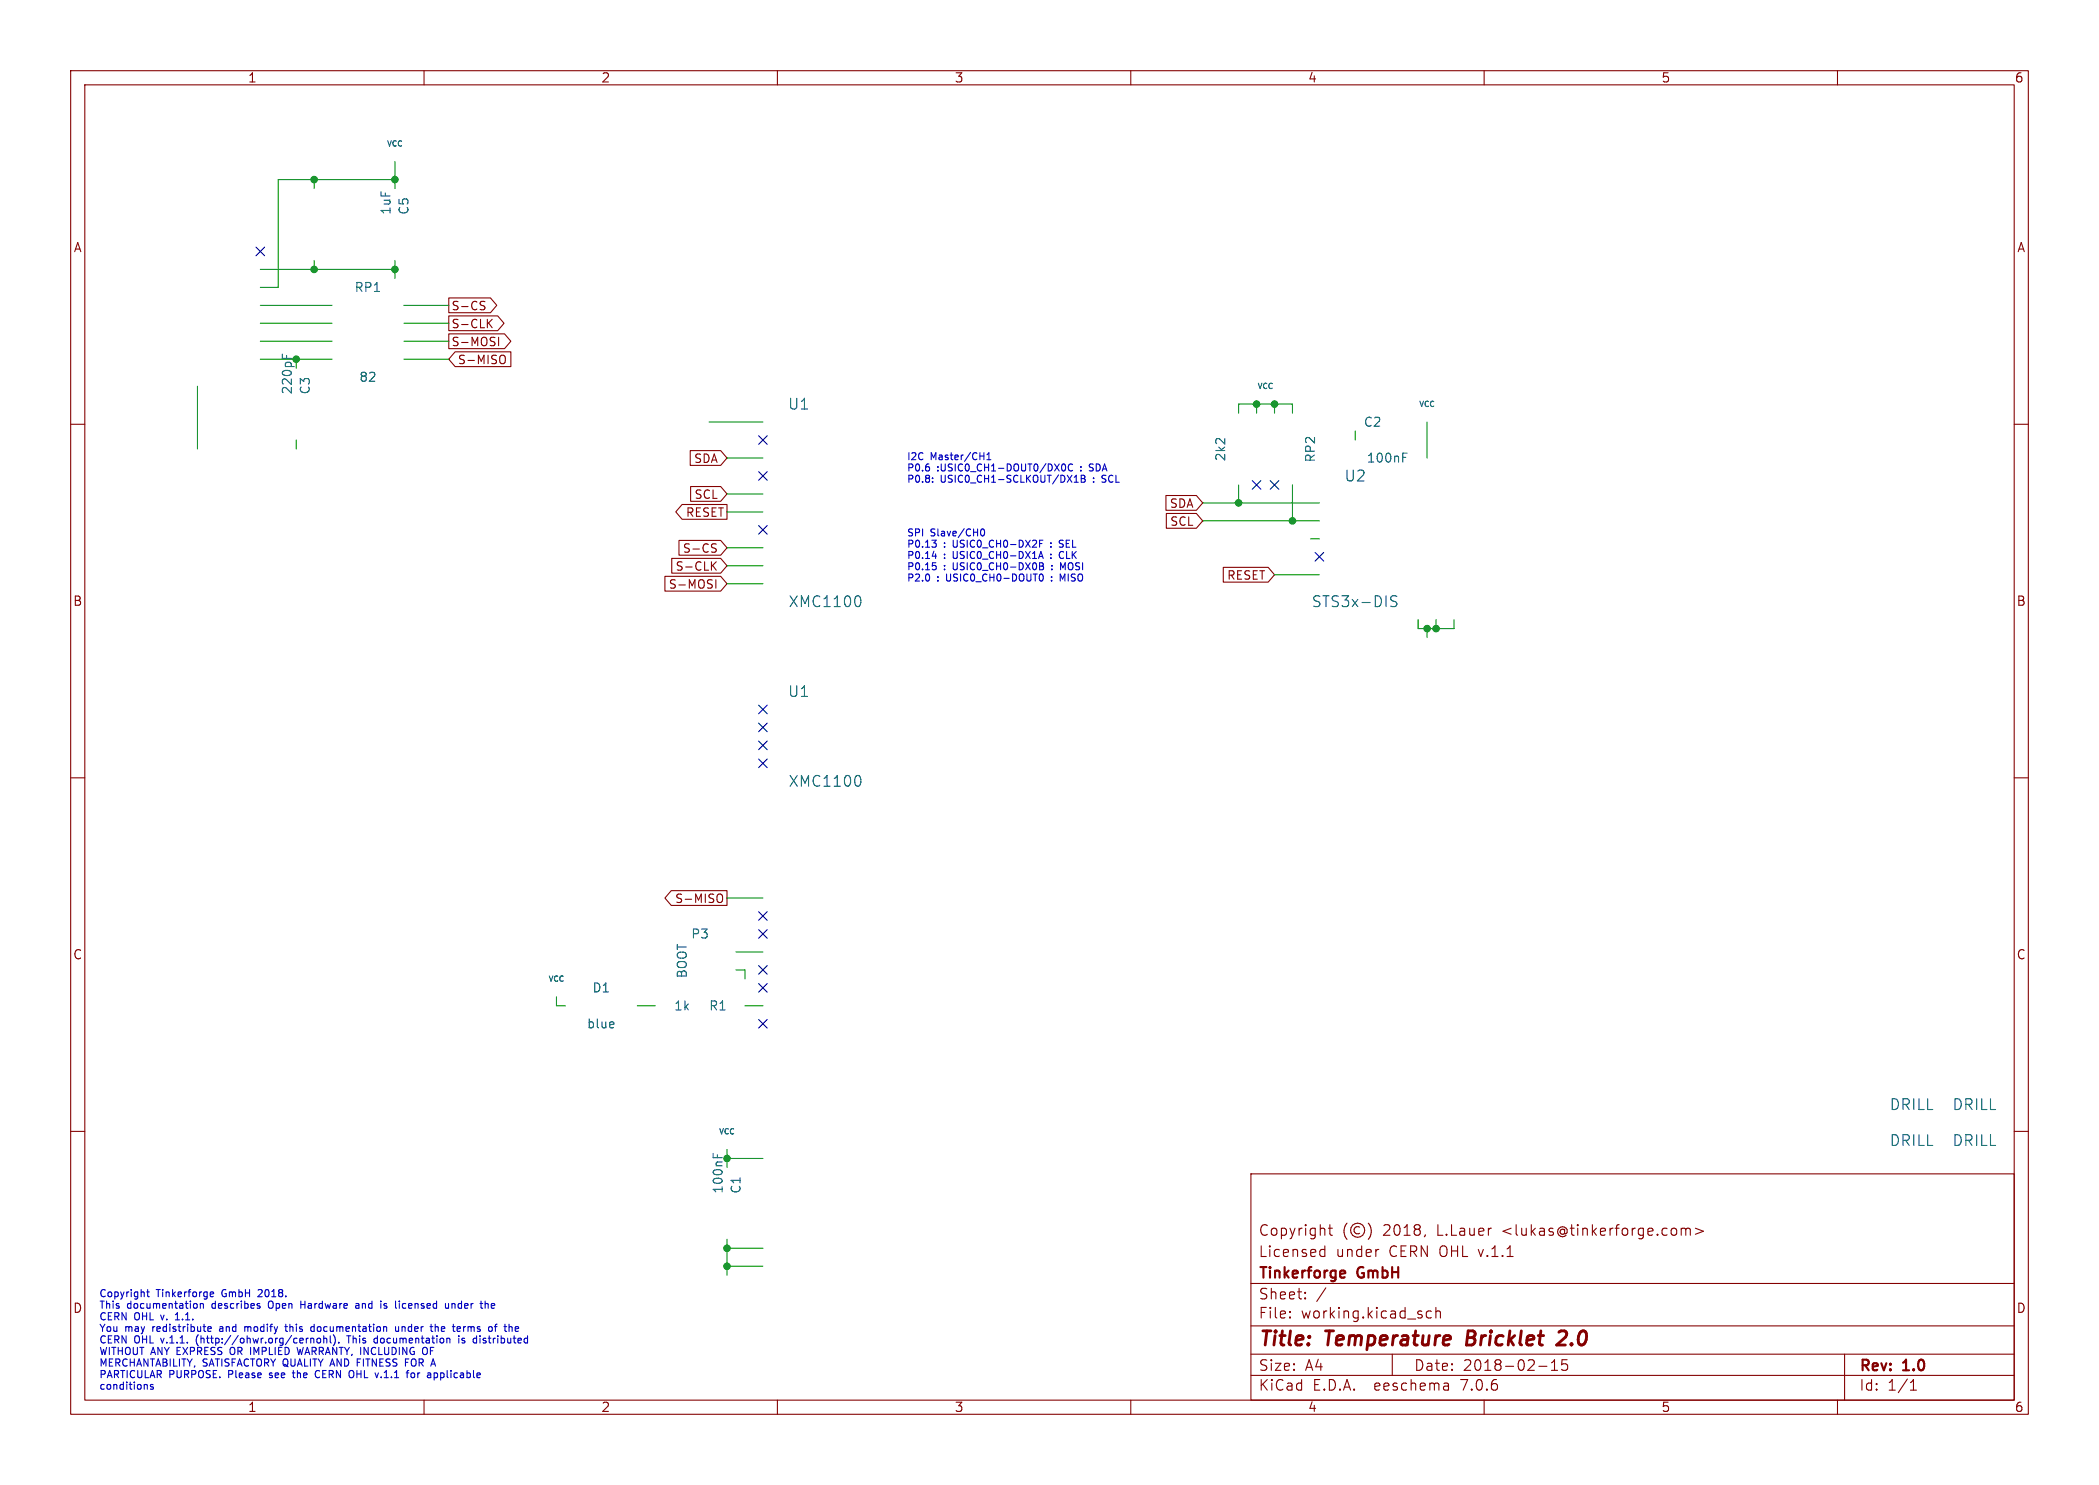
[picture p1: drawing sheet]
<svg xmlns="http://www.w3.org/2000/svg" width="297mm" height="210mm" viewBox="0 0 297 210" stroke-linecap="round" stroke-linejoin="round" font-family="sans-serif">
<g fill="none" stroke="#840000" stroke-width=".15">
<path d="M10 10h277v190h-277zM12 12h273v186h-273zM60 10v2M110 10v2M160 10v2M210 10v2M260 10v2M10 60h2M63.5 44.7h6.9l.9 1-.9 1.1h-6.9zM63.5 47.2h7.9l.9 1.1-.9 1h-7.9zM63.5 42.1h5.9l.9 1.1-.9 1h-5.9zM64.4 49.8h7.9v2h-7.9l-.9-1z"/>
<path d="M68.2 43.2l.3 .1 .1 .3-.2 .2h-.3M68.2 42.6l.4 .1M69.1 45.7l.5 .6M69.6 45.2l-.6 .6M70.5 47.7v1.2M71 50.2a.4 .4 0 0 1 .5 .4v.4a.4 .4 0 0 1-.5 .4M285 60h2M95.1 79h6.9l.9 1-.9 1.1h-6.9zM96.1 76.4h5.9l.9 1.1-.9 1h-5.9zM96.5 71.3h6.4v2.1h-6.4l-.9-1zM97.7 63.7h4.3l.9 1.1-.9 1h-4.3zM97.7 68.8h4.3l.9 1.1-.9 1h-4.3z"/>
<path d="M100.8 80l.5 .6M100.9 77.5l.3 .1 .1 .3-.2 .2h-.3M100.9 76.9l.4 .1M101.3 79.4l-.6 .7M165 70.1h4.3l.9 1-.9 1.1h-4.3zM165 72.6h4.3l.9 1.1-.9 1h-4.3zM94.1 81.5h7.9l.9 1.1-.9 1h-7.9zM101.3 82v1.2M173.1 80.2h6.3l.9 1.1-.9 1h-6.3zM10 110h2M285 110h2M95 126h7.9v2h-7.9l-.9-1z"/>
<path d="M101.7 126.4a.4 .4 0 0 1 .5 .4v.4a.4 .4 0 0 1-.5 .4M10 160h2M285 160h2M177 166h108v32h-108zM186.9 177.6l.1 .1 .5-.1M186.9 176.8l.1-.1 .5 .1M187.5 176.2v1.5M188 173.7h.5M188.2 173.2v1.3v.1l.3 .1M190.6 173a1.72 1.72 0 0 0 0 2.3M192.4 173.6a.52 .52 0 0 0-.8 .4 .52 .52 0 0 0 .8 .4M193.6 173a1.72 1.72 0 0 1 0 2.3"/>
<path d="M195 176.7h.1M201.7 174.6l-.2 .3M237.9 173.8a.37 .37 0 0 1 .6 .1M237.9 173.7v1M238.5 173.9l.2-.2 .4 .1 .1 .9M238.5 173.9v.8M239.9 173.7l1.1 .4-1.1 .5M60 198v2M110 198v2M160 198v2M177 194.5h108M177 191.5h108"/>
<path d="M177 187.5h108M177 181.5h108M182.5 186.3h.1l-.1 .1M182.5 186.3v.1M182.5 185.5v.1M182.5 185.5h.1l-.1 .1M184.7 183.6v.1M184.7 183.6h-.1l.1 .1M184.7 182.8v.1M184.7 182.8h-.1l.1 .1M187.6 182.1l-1.3 2M197 191.5v3"/>
<path d="M202.5 185.5l-.4-.1-.3 .3v.4l.2 .2 .1 .1 .4-.1M203.2 185.5a.37 .37 0 0 1 .6 .1v.8M203.2 184.9v1.5M204.9 195.7l.1 .9M205 196.5l-.2 .1M205 196h-.2M210 198v2M217.7 193.2h1.2M219.5 193.8h.9M219.5 192.7l.5-.4v1.5M221.7 192.3h-.7v.7l.2-.1h.5l.1 .3-.1 .5-.2 .1h-.3l-.2-.1M260 198v2"/>
<path d="M261 191.5v6.5M270.3 196.6h.9M270.3 195.5l.4-.4v1.5"/>
<circle cx="192.1" cy="174" r="1"/>
</g>
<path d="M207.7 188.2l-.2 2h.8M221.4 188.2h-.5l-.3 .2M221.5 189.1l-1.2 1.1h1.2" fill="none" stroke="#840000" stroke-width=".4"/>
<path d="M190.1 179.7l.2 .1v.2l-.7 .2M190.3 180.6l-.2 .1" fill="none" stroke="#840000" stroke-width=".3"/>
<g fill="none" stroke="#0000c2" stroke-width=".15">
<path d="M131.9 78.7h.6M132 68.1v.1M132 67.6v.1M132 79.6h.4M132.3 76.8l.2 .2v.2l-.2 .2M132.3 80l.2 .2v.2l-.2 .2M132.4 78.3v.7M132.5 76.4l-.4 .4M138.8 74.9l.2-.1a.53 .53 0 0 1 .3 .5 .53 .53 0 0 1-.3 .5l-.3-.4zM139.6 65h.6M139.6 64.3l.3-.3v1M147 79l.3-1 .3 1"/>
<path d="M147 78.7h.5M147.1 79.6l.5 .1v.2l-.2 .2M147.1 76.9h.3M147.6 76.4h-.5v1M148.7 77.3v.1M148.7 76.8v.1M148.7 78.4v.1M148.7 78.9v.1M148.8 80v.1M149.9 77.3l.4 .1M150.2 78a.53 .53 0 0 0-.3 .5 .53 .53 0 0 0 .3 .5M150.2 66l.2-.4a.53 .53 0 0 1 .4 .5 .53 .53 0 0 1-.4 .5l-.2-.4"/>
<path d="M150.3 76.4h-.2l-.2 .2 .1 .2 .3 .1M151.8 65.7a.47 .47 0 0 0-.7 .3 .47 .47 0 0 0 .5 .6l.2-.1M152 67.5l.3-.3v1M152 68.2h.6M152.9 66.5v.1M152.9 66v.1M153 67.2h.3l.2 .2-.2 .3 .2 .1 .1 .2-.2 .2h-.4zM153 67.7h.3M154.1 66.6h.2M154.2 65.7l-.1 .1 .1 .2M155.9 68.2h.2M156 67.3l-.1 .1 .1 .2"/>
<path d="M147.1 80.1h.3M147.2 81.2h.1a.53 .53 0 0 1 .3 .5 .53 .53 0 0 1-.3 .5l-.1-.1M147.4 80.1l.3 .1-.1 .3-.5 .1M148.8 82.1v.1M148.8 81.6v.1M148.8 80.5v.1M150.4 81.9l-.4-.7v1M150.4 80.3l-.3-.7v1M20.7 195.8l.1 .1v.6M20.7 182.7h.4M20.9 182.4v.8l.2 .2M21.7 195.8h-.3l-.1 .1v.2l.4 .1v.2h-.4"/>
<path d="M24.8 186.7h.6M25 185.8l-.2 .1M27.6 184.3l.2 .1 .1 .1v.4l-.3 .1M27.8 189.2v.7M28.3 184.4l.2-.1 .2 .1 .1 .6M28.3 184.3v.7M29.4 187.9h.5l-.1-.2-.2-.1-.2 .2 .1 .4h.3M29.7 182.8l.2-.1h.2l.1 .1v.1l-.5 .1M29.7 183.2l.2 .2 .3-.1M31.1 187.9v.3M32.6 190.7v.7M34.6 187.6v.7"/>
<path d="M34.9 187.6l-.3 .1M36.6 182.4l-.1 .1M36.7 184.7l.1 .1-.1 .2M36.7 184.3l.1 .1M37.1 182.8l-.6 .6h.6M38 184.1v.8M38.1 194.8h.1M38.2 194.2v.2M40.3 187.6h.4M40.4 187.3v.8l.3 .2M41.4 194.2h.3M41.5 193.8v.9l.2 .1"/>
<path d="M42 190.5l.3 1.1 .2-.8 .2 .8M42.6 184v1M42.6 184.5h.5M44 188.1l.2 .2 .3-.1M44 189.2v.7M44 189.3l.1-.1 .3 .1v.6M44.5 187.7l-.3-.1-.2 .2M44.5 187.3v1M44.8 193.9a.5 .5 0 0 0-.2 .6 .5 .5 0 0 0 .6 .3M44.9 189.3l.3-.1 .2 .2v.3l-.2 .2h-.3l-.1-.2zM45.8 189.3l.2-.1 .2 .1v.6M45.8 188.9v1"/>
<path d="M46.7 188.9v.9l.2 .1M47.2 188.8a1.19 1.19 0 0 1 0 1.5M47.9 189.8v.1M49.3 188.9v1M49.9 193.9a.72 .72 0 0 1 0 .9M50.4 184.4h.3l.1 .6M50.5 192.7h.4M50.8 184.6h-.3l-.2 .2 .2 .2h.3M53 189.8l.1 .1h.3M53.4 189.3l-.3-.1-.1 .1M53.4 188.9v1M54.3 185h.4"/>
<path d="M54.7 184.4l-.2-.1-.2 .2 .1 .1 .3 .1M56 187.6v.6l.3 .1 .1-.1M56.4 187.6v.7M56.5 184v.1M56.9 187.6v.7M57 184.4l-.1 .1 .1 .5M57 187.6l-.1 .1M57.4 192.7h.3M58.2 194.2h.3l.2 .1v.3l-.2 .2h-.3l-.1-.2zM60.3 190.6a.72 .72 0 0 1 0 .9M61.4 194.2h.3l.2 .1-.1 .5h-.4M61.6 187.7l.1-.1 .3 .1v.6"/>
<path d="M61.6 187.3v1M63 184.3l.1 .7h.2l.2-.1M63.5 184.3v.7M63.5 189.2l.2 .2v.5M64 184.3v.7M64.3 184.4l-.2-.1-.1 .1M64.9 188.9v.1M64.9 189.2v.7M65 187.6l.2 .3h-.5M65.1 188.2l-.1 .1M65.4 189.9h.3M65.6 187.6v.7"/>
<path d="M65.6 187.7v.1M65.7 189.3l-.2-.1-.1 .2v.1l.3 .1M67.9 188.9v.1M67.9 189.2v.7M68.8 184.3l.3 .2v.5M69.6 184.4v.6M70 187.6h.3M70 184.6l-.5 .1M70.3 187.3l-.2 .1v.9M72.9 188.2h.4M72.9 187.7l.3-.1 .2 .3h-.5"/>
</g>
<g fill="none" stroke="#009600" stroke-width=".15">
<path d="M36.8 38.1h19.1M44.4 25.4v1.3M44.4 36.8v1.3M55.9 22.9v3.8M55.9 36.8v2.6M55.9 25.4h-16.5v15.2h-2.6M27.9 54.6v8.9M36.8 43.2h10.2M36.8 45.7h10.2M36.8 48.3h10.2M36.8 50.8h10.2M57.1 43.2h6.4"/>
<path d="M57.1 45.7h6.4M57.1 48.3h6.4M57.1 50.8h6.4M100.3 59.7h7.6M175.3 58.4v-1.2h7.6v1.2M177.8 57.2v1.2M180.3 57.2v1.2M201.9 59.7v5.1M41.9 62.2v1.3M102.9 69.9h5M102.9 64.8h5M102.9 72.4h5"/>
<path d="M102.9 77.5h5M170.2 71.1h16.5M170.2 73.7h16.5M175.3 68.6v2.5M182.9 68.6v5.1M185.4 76.2h1.3M191.8 61v1.2M102.9 80h5M102.9 82.6h5M180.3 81.3h6.4M200.7 87.6v1.3h5v-1.3M201.9 88.9v1.3"/>
<path d="M203.2 87.6v1.3M102.9 127h5M104.1 137.2h1.3v1.2M104.1 134.6h3.8M78.7 141v1.2h1.3M90.2 142.2h2.5M105.4 142.2h2.5M102.9 162.6v1.2h5M102.9 175.3v5M102.9 179.1h5M102.9 176.5h5"/>
</g>
<g fill="none" stroke="#000084" stroke-width=".15">
<path d="M36.2 35l1.2 1.2M37.4 35l-1.2 1.2M107.3 61.6l1.3 1.2M107.3 66.7l1.3 1.2M107.3 74.3l1.3 1.2M108.6 61.6l-1.3 1.2M108.6 66.7l-1.3 1.2M108.6 74.3l-1.3 1.2M177.2 68l1.2 1.2M178.4 68l-1.2 1.2M179.7 68l1.2 1.2M180.9 68l-1.2 1.2"/>
<path d="M186.1 78.1l1.2 1.2M187.3 78.1l-1.2 1.2M107.3 99.7l1.3 1.2M108.6 99.7l-1.3 1.2M107.3 107.3l1.3 1.3M107.3 104.8l1.3 1.2M107.3 102.3l1.3 1.2M108.6 107.3l-1.3 1.3M108.6 104.8l-1.3 1.2M108.6 102.3l-1.3 1.2M107.3 128.9l1.3 1.2M107.3 131.5l1.3 1.2"/>
<path d="M107.3 136.6l1.3 1.2M107.3 139.1l1.3 1.2M108.6 128.9l-1.3 1.2M108.6 131.5l-1.3 1.2M108.6 136.6l-1.3 1.2M108.6 139.1l-1.3 1.2M107.3 144.2l1.3 1.2M108.6 144.2l-1.3 1.2"/>
</g>
<path d="M39.9 50.1v.6M40.6 50.3v.4M198.5 64.7h.4M198.5 64.1h.6M121.6 84.3a1.14 1.14 0 0 1 0 1.4M196.8 84.7a.72 .72 0 0 0 .7 .4 .36 .36 0 0 1 .1 .4 .36 .36 0 0 1-.2 .3l-.6-.1M197.6 84.3h-.5l-.3 .3M121.6 109.7a1.14 1.14 0 0 1 0 1.4M86.8 144.6l.1 .2-.6 .1M100.9 163.1v.6M101.5 163.3v.4" fill="none" stroke="#006464" stroke-width=".15"/>
<g fill="#009600" stroke="#009600" stroke-width=".15">
<circle cx="175.3" cy="71.1" r=".46"/>
<circle cx="102.9" cy="179.1" r=".46"/>
<circle cx="102.9" cy="176.5" r=".46"/>
<circle cx="102.9" cy="163.8" r=".46"/>
<circle cx="55.9" cy="38.1" r=".46"/>
<circle cx="44.4" cy="38.1" r=".46"/>
<circle cx="44.4" cy="25.4" r=".46"/>
<circle cx="55.9" cy="25.4" r=".46"/>
<circle cx="203.2" cy="88.9" r=".46"/>
<circle cx="177.8" cy="57.2" r=".46"/>
<circle cx="180.3" cy="57.2" r=".46"/>
<circle cx="182.9" cy="73.7" r=".46"/>
<circle cx="201.9" cy="88.9" r=".46"/>
</g>
<g font-size="2.8" fill="#840000">
<text x="178" y="190.9">Title:</text>
<text x="187.7" y="190.9">Temperature</text>
<text x="208.4" y="190.9">Bricklet</text>
<text x="222.1" y="190.9">2.0</text>
</g>
<g font-size="2.1" fill="#006464">
<text x="111.4" y="58.1">U1</text>
<text x="190.2" y="68.3">U2</text>
<text x="111.5" y="86.1">XMC1100</text>
<text x="185.5" y="86.1">STS3x-DIS</text>
<text x="111.4" y="98.8">U1</text>
<text x="111.5" y="111.5">XMC1100</text>
<text x="267.3" y="157.2">DRILL</text>
<text x="276.2" y="157.2">DRILL</text>
<text x="267.3" y="162.3">DRILL</text>
<text x="276.2" y="162.3">DRILL</text>
</g>
<g font-size="2.1" fill="#840000">
<text x="178" y="178">Licensed</text>
<text x="178" y="175">Copyright</text>
<text x="189" y="178">under</text>
<text x="195.7" y="175">2018,</text>
<text x="196.6" y="178">CERN OHL v.1.1</text>
<text x="203.5" y="175">L.Lauer</text>
<text x="212.8" y="175">&lt;lukas@tinkerforge.com&gt;</text>
<text x="178" y="184">Sheet:</text>
<text x="178" y="181.2">Tinkerforge</text>
<text x="192.2" y="181.2">GmbH</text>
<text x="178" y="186.7">File:</text>
<text x="184.1" y="186.7">working.kicad_sch</text>
<text x="178" y="196.9">KiCad</text>
<text x="178" y="194.1">Size:</text>
<text x="184.7" y="194.1">A4</text>
<text x="185.7" y="196.9">E.D.A.</text>
<text x="194.6" y="196.9">eeschema</text>
<text x="200" y="194.1">Date:</text>
<text x="207" y="196.9">7.0.6</text>
<text x="207" y="194.1">2018-02-15</text>
<text x="263" y="194.3">Rev:</text>
<text x="263" y="196.9">Id:</text>
<text x="267.1" y="196.9">1/1</text>
<text x="269.4" y="194.3">1.0</text>
</g>
<g font-size="1.8" fill="#840000">
<text x="35" y="11.9">1</text>
<text x="85" y="11.9">2</text>
<text x="135" y="11.9">3</text>
<text x="185" y="11.9">4</text>
<text x="235" y="11.9">5</text>
<text x="285" y="11.9">6</text>
<text x="10.3" y="35.9">A</text>
<text x="285.3" y="35.9">A</text>
<text x="10.3" y="85.9">B</text>
<text x="285.3" y="85.9">B</text>
<text x="10.3" y="135.9">C</text>
<text x="285.3" y="135.9">C</text>
<text x="10.3" y="185.9">D</text>
<text x="285.3" y="185.9">D</text>
<text x="35" y="199.9">1</text>
<text x="85" y="199.9">2</text>
<text x="135" y="199.9">3</text>
<text x="185" y="199.9">4</text>
<text x="235" y="199.9">5</text>
<text x="285" y="199.9">6</text>
</g>
<g font-size="1.8" fill="#006464">
<text x="55.5" y="30.5" transform="rotate(-90 55.5 30.5)">1uF</text>
<text x="58" y="30.5" transform="rotate(-90 58 30.5)">C5</text>
<text x="50.1" y="41.5">RP1</text>
<text x="44" y="55.9" transform="rotate(-90 44 55.9)">C3</text>
<text x="50.8" y="54.2">82</text>
<text x="173.6" y="65.3" transform="rotate(-90 173.6 65.3)">2k2</text>
<text x="186.3" y="65.5" transform="rotate(-90 186.3 65.5)">RP2</text>
<text x="192.9" y="60.6">C2</text>
<text x="193.3" y="65.6">100nF</text>
<text x="97.7" y="132.9">P3</text>
<text x="83.7" y="140.6">D1</text>
<text x="95.3" y="143.1">1k</text>
<text x="97.4" y="138.4" transform="rotate(-90 97.4 138.4)">BOOT</text>
<text x="100.3" y="143.1">R1</text>
<text x="83" y="145.6">blue</text>
<text x="102.5" y="168.9" transform="rotate(-90 102.5 168.9)">100nF</text>
<text x="105" y="168.9" transform="rotate(-90 105 168.9)">C1</text>
</g>
<text font-size="1.8" fill="#009600" x="41.5" y="55.9" transform="rotate(-90 41.5 55.9)">220pF</text>
<g font-size="1.7" fill="#840000">
<text x="63.8" y="46.6">S-CLK</text>
<text x="63.8" y="44.1">S-CS</text>
<text x="63.8" y="49.2">S-MOSI</text>
<text x="64.7" y="51.7">S-MISO</text>
<text x="98.1" y="65.7">SDA</text>
<text x="98.2" y="70.8">SCL</text>
<text x="97" y="73.3">RESET</text>
<text x="165.4" y="72">SDA</text>
<text x="165.5" y="74.6">SCL</text>
<text x="94.5" y="83.5">S-MOSI</text>
<text x="95.5" y="80.9">S-CLK</text>
<text x="96.5" y="78.4">S-CS</text>
<text x="173.5" y="82.2">RESET</text>
<text x="95.4" y="127.9">S-MISO</text>
</g>
<g font-size="1.4" fill="#0000c2">
<text x="128.3" y="65.1">I2C</text>
<text x="131.7" y="65.1">Master/CH1</text>
<text x="128.3" y="66.7">P0.6</text>
<text x="128.3" y="68.3">P0.8:</text>
<text x="132.6" y="66.7">:USIC0_CH1-DOUT0/DX0C</text>
<text x="133.1" y="68.3">USIC0_CH1-SCLKOUT/DX1B</text>
<text x="154.6" y="66.7">SDA</text>
<text x="154.9" y="68.3">:</text>
<text x="156.4" y="68.3">SCL</text>
<text x="128.3" y="75.9">SPI</text>
<text x="128.3" y="77.5">P0.13</text>
<text x="131.7" y="75.9">Slave/CH0</text>
<text x="133.6" y="77.5">:</text>
<text x="135.1" y="77.5">USIC0_CH0-DX2F</text>
<text x="150.6" y="77.5">SEL</text>
<text x="128.3" y="79.1">P0.14</text>
<text x="128.3" y="80.7">P0.15</text>
<text x="128.3" y="82.3">P2.0</text>
<text x="132.6" y="82.3">:</text>
<text x="133.6" y="79.1">:</text>
<text x="133.6" y="80.7">:</text>
<text x="134.1" y="82.3">USIC0_CH0-DOUT0</text>
<text x="135.1" y="79.1">USIC0_CH0-DX1A</text>
<text x="135.1" y="80.7">USIC0_CH0-DX0B</text>
<text x="150.6" y="79.1">CLK</text>
<text x="150.7" y="82.3">MISO</text>
<text x="150.8" y="80.7">MOSI</text>
<text x="14" y="183.5">Copyright</text>
<text x="14" y="185.1">This</text>
<text x="18" y="185.1">documentation</text>
<text x="22.2" y="183.5">Tinkerforge</text>
<text x="30.2" y="185.1">describes</text>
<text x="31.6" y="183.5">GmbH</text>
<text x="37" y="183.5">2018.</text>
<text x="38.4" y="185.1">Open</text>
<text x="43.2" y="185.1">Hardware</text>
<text x="51.3" y="185.1">and</text>
<text x="55.1" y="185.1">is</text>
<text x="57.4" y="185.1">licensed</text>
<text x="64.7" y="185.1">under</text>
<text x="70" y="185.1">the</text>
<text x="14" y="186.8">CERN</text>
<text x="14" y="188.4">You</text>
<text x="14" y="190.1">CERN</text>
<text x="14" y="191.7">WITHOUT ANY EXPRESS</text>
<text x="17.7" y="188.4">may</text>
<text x="19" y="186.8">OHL</text>
<text x="19" y="190.1">OHL</text>
<text x="21.8" y="188.4">redistribute</text>
<text x="23" y="186.8">v.</text>
<text x="23" y="190.1">v.1.1.</text>
<text x="25.3" y="186.8">1.1.</text>
<text x="28.2" y="190.1">(http://ohwr.org/cernohl).</text>
<text x="31.5" y="188.4">and</text>
<text x="33" y="191.7">OR IMPLIED</text>
<text x="35.3" y="188.4">modify</text>
<text x="41.4" y="188.4">this</text>
<text x="43.1" y="191.7">WARRANTY, INCLUDING</text>
<text x="45.2" y="188.4">documentation</text>
<text x="49.9" y="190.1">This</text>
<text x="53.9" y="190.1">documentation</text>
<text x="57.4" y="188.4">under</text>
<text x="61.3" y="191.7">OF</text>
<text x="62.7" y="188.4">the</text>
<text x="66.1" y="188.4">terms</text>
<text x="66.1" y="190.1">is</text>
<text x="68.4" y="190.1">distributed</text>
<text x="71.4" y="188.4">of</text>
<text x="14" y="193.3">MERCHANTABILITY,</text>
<text x="14" y="195">PARTICULAR</text>
<text x="14" y="196.6">conditions</text>
<text x="23.9" y="195">PURPOSE.</text>
<text x="28.7" y="193.3">SATISFACTORY QUALITY AND</text>
<text x="32.5" y="195">Please</text>
<text x="38.6" y="195">see</text>
<text x="42.2" y="195">the</text>
<text x="45.6" y="195">CERN</text>
<text x="50.6" y="195">OHL</text>
<text x="51.2" y="193.3">FITNESS</text>
<text x="54.6" y="195">v.1.1</text>
<text x="58.3" y="193.3">FOR</text>
<text x="59.3" y="195">for</text>
<text x="62.5" y="195">applicable</text>
</g>
<g font-size="1.1" fill="#006464">
<text x="54.6" y="20.9">VCC</text>
<text x="177.8" y="55.2">VCC</text>
<text x="200.7" y="57.8">VCC</text>
<text x="77.5" y="139">VCC</text>
<text x="101.6" y="160.6">VCC</text>
</g>
</svg>
